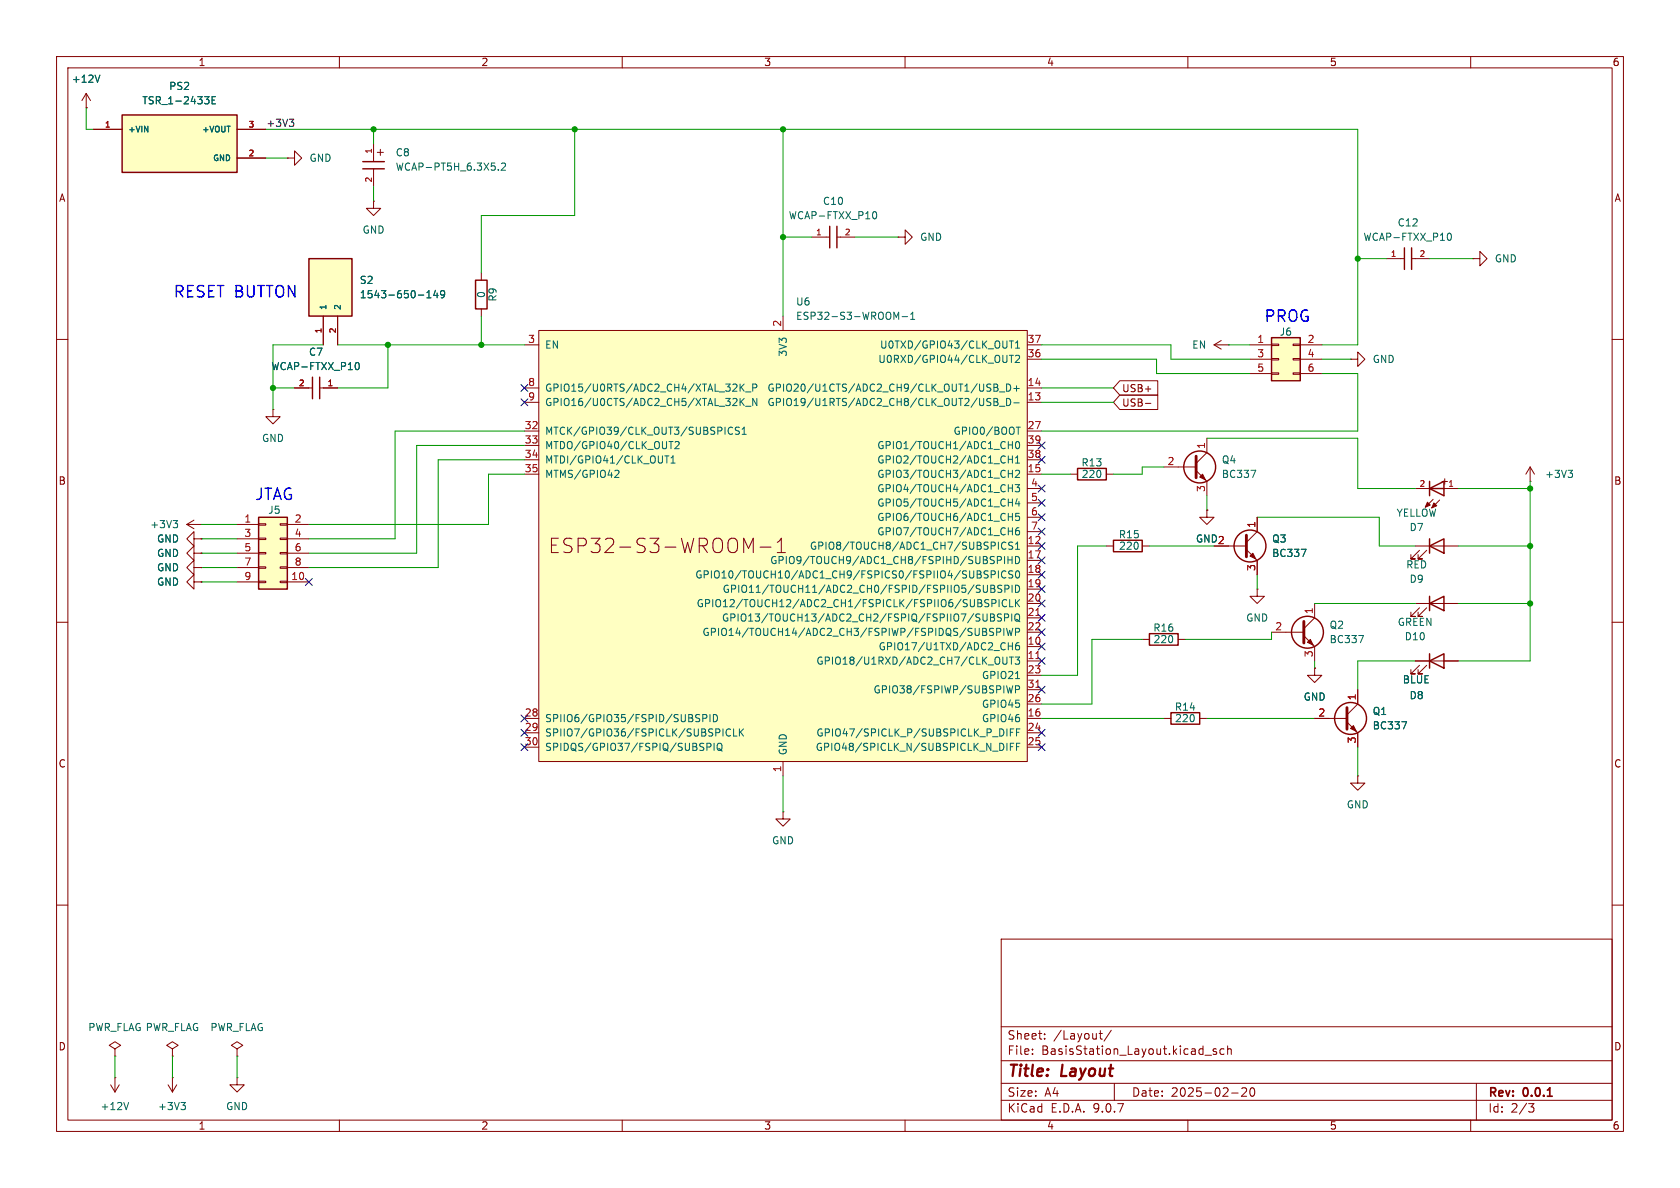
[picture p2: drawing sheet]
<svg xmlns="http://www.w3.org/2000/svg" width="297mm" height="210mm" viewBox="0 0 297 210" stroke-linecap="round" stroke-linejoin="round" font-family="sans-serif">
<g fill="none" stroke="#840000" stroke-width=".18">
<path d="M10 10h277v190h-277zM12 12h273v186h-273zM60 10v2M110 10v2M160 10v2M210 10v2M260 10v2M10 60h2M285 60h2M10 110h2M285 110h2M10 160h2"/>
<path d="M177 166h108v32h-108zM285 160h2M60 198v2M110 198v2M160 198v2M177 194.5h108M177 191.5h108M177 187.5h108M177 181.5h108M182.5 186.3v.1M182.5 185.5v.1M184.7 183.6v.1"/>
<path d="M184.7 182.8v.1M194.3 182.7h.6M194.5 182.2v1.3l.4 .2M196.5 182.1l-1.3 2M197 191.5v3M210 198v2M213 186.5h1.2M215 185.5l-.3-.1-.2 .2v.2l.5 .2v.3h-.5M216.4 185.5l-.4-.1-.3 .3v.4l.1 .2h.6M217 185.5l.2-.1 .4 .1 .1 .9M217 184.9v1.5M217.7 193.2h1.2"/>
<path d="M219.5 192.4l.6-.1 .2 .1 .1 .3-.9 1.1h.9M221.1 192.4l.2-.1a.81 .81 0 0 1 .6 .6 .81 .81 0 0 1-.3 .8l-.1 .1a.81 .81 0 0 1-.4-1.4zM260 198v2M261 191.5v6.5M270.2 195.1h1l-.5 .6 .4 .1 .1 .5-.3 .3h-.4"/>
</g>
<path d="M273.6 193.8h.8" fill="none" stroke="#840000" stroke-width=".3"/>
<path d="M224.8 59.7h5.1v7.6h-5.1z" fill="#ffffc2"/>
<g fill="none" stroke="#840000" stroke-width=".25">
<path d="M64.1 29.8h3.8M64.1 28.6h3.8M146.7 40v3.8M148 40v3.8M224.8 59.7h5.1v7.6h-5.1zM248.3 43.8v3.8M249.6 43.8v3.8M55.2 66.7v3.8M56.5 66.7v3.8M190.5 82.8h5.1v2h-5.1zM203.2 112h5.1v2h-5.1zM207 126h5.1v2h-5.1z"/>
<circle cx="221" cy="96.5" r="2.82"/>
<circle cx="231.1" cy="111.8" r="2.82"/>
</g>
<g fill="none" stroke="#840000" stroke-width=".18">
<path d="M66 35.6v1.2h1.3l-1.3 1.3-1.2-1.3h1.2M66 35.6h.1M66 25.4v3.2M66 29.8v3.2M143.5 41.9h3.2M148 41.9h3.1M158.7 41.9h1.3v-1.3l1.3 1.3-1.3 1.3v-1.3M158.7 41.9h.1M245.1 45.7h3.2M249.6 45.7h3.1M260.3 45.7h1.3v-1.2l1.3 1.2-1.3 1.3v-1.3M260.3 45.7h.1"/>
<path d="M48.3 72.4v1.3h1.2l-1.2 1.2-1.3-1.2h1.3M48.3 72.4h.1M52.1 68.6h3.1M56.5 68.6h3.2M214.6 61h2.6M214.6 61l1.3 .7M215.9 60.2l-1.3 .8M217.2 61h.1M221 61h3.8M221 63.5h3.8M221 66h3.8M224.8 60.8h1.3v.3h-1.3z"/>
<path d="M224.8 63.4h1.3v.2h-1.3zM224.8 65.9h1.3v.3h-1.3zM228.6 60.8h1.3v.3h-1.3zM228.6 63.4h1.3v.2h-1.3zM228.6 65.9h1.3v.3h-1.3zM229.9 61h3.8M229.9 63.5h3.8M229.9 66h3.8M238.8 63.5h1.2v-1.3l1.3 1.3-1.3 1.3v-1.3M238.8 63.5h.1M33 92.7l1.3 .8M33 92.7h2.6"/>
<path d="M34.3 91.9l-1.3 .8M35.6 92.7h.1M189.2 83.8h1.3M195.6 83.8h1.2M214.6 96.5h5.7M220.3 97.2l1.9 1.9v2.5M222.2 91.4v2.6l-1.9 1.9M34.3 100.3v-1.2l-1.3 1.2 1.3 1.3v-1.3h1.3M34.3 102.9v-1.3l-1.3 1.3 1.3 1.2v-1.2h1.3M35.6 100.3h.1M35.6 102.9h.1M201.9 113h1.3"/>
<path d="M208.3 113h1.2M222.2 104.1v1.3h1.3l-1.3 1.3-1.2-1.3h1.2M222.2 104.1h.1M224.8 111.8h5.7M230.5 112.4l1.9 1.9v2.5M232.4 118.1v1.3h1.3l-1.3 1.3-1.3-1.3h1.3M232.4 118.1h.1M232.4 106.7v2.5l-1.9 1.9M205.7 127h1.3M212.1 127h1.3M138.4 143.5v1.3h1.3l-1.3 1.3-1.2-1.3h1.2M138.4 143.5h.1"/>
<path d="M19.6 191.8l.7 1.2M20.3 190.5h.1M20.3 190.5v2.5M21.1 191.8l-.8 1.2M30.5 185.4l1-.6-1-.6-1 .6 1 .6v1.3M30.5 186.7h.1"/>
</g>
<path d="M220.3 94.6v3.8M230.5 109.9v3.8" fill="none" stroke="#840000" stroke-width=".51"/>
<g fill="#840000" stroke="#840000" stroke-width=".18">
<path d="M231.1 113.5l.5-.5 .6 1z"/>
<path d="M221 98.3l.5-.5 .5 1z"/>
</g>
<path d="M88.1 30v.1M88.6 28.9l.5-.1 .3 .4-.8 .9h.8M154.4 37.5l.2-.1a.68 .68 0 0 1 .4 .6 .68 .68 0 0 1-.4 .7l-.2-.1M256 41.3l.2-.1a.68 .68 0 0 1 .4 .7 .68 .68 0 0 1-.4 .6l-.2-.1M62.9 64.2l.2-.1a.68 .68 0 0 1 .4 .6 .68 .68 0 0 1-.4 .6l-.2-.1M30.6 92h.8l-.4 .5M31.2 92.5l.2 .2v.3l-.2 .3M230 97.1h.9l-.6 1.3M240.2 112.3h.8l-.5 1.3M22.7 194.9l-.4 1.3" fill="none" stroke="#006464" stroke-width=".18"/>
<path d="M95.2 58.4h86.4v76.2h-86.4z" fill="#ffffc2"/>
<g fill="none" stroke="#840000" stroke-width=".18">
<path d="M85.1 48.3v1.2M85.1 54.6v1.3M95.2 58.4h86.4v76.2h-86.4zM138.4 55.9v2.5M92.7 61h2.5M92.7 68.6h2.5M92.7 71.1h2.5M92.7 76.2h2.5M92.7 78.7h2.5M181.6 61h2.5M181.6 68.6h2.5M181.6 71.1h2.5"/>
<path d="M181.6 76.2h2.5M181.6 78.7h2.5M181.6 63.5h2.5M92.7 81.3h2.5M92.7 83.8h2.5M132.3 97l.9-1.9v2.6M134.4 96.7h1.9M137.4 97.7h1.5M137.4 95.9l.7-.8v2.6M181.6 81.3h2.5M181.6 83.8h2.5M181.6 86.4h2.5"/>
<path d="M181.6 88.9h2.5M181.6 91.4h2.5M181.6 94h2.5M181.6 96.5h2.5M181.6 99.1h2.5M195.6 96.5h1.2M201.9 96.5h1.3M213.4 90.2v1.2h1.2l-1.2 1.3-1.3-1.3h1.3M213.4 90.2h.1M181.6 101.6h2.5M181.6 104.1h2.5M181.6 106.7h2.5"/>
<path d="M181.6 109.2h2.5M181.6 111.8h2.5M181.6 114.3h2.5M181.6 116.8h2.5M181.6 119.4h2.5M92.7 127h2.5M92.7 129.5h2.5M92.7 132.1h2.5M138.4 134.6v2.6M181.6 127h2.5M181.6 129.5h2.5M181.6 132.1h2.5"/>
<path d="M181.6 121.9h2.5M181.6 124.5h2.5"/>
</g>
<g fill="none" stroke="#006464" stroke-width=".18">
<path d="M158.5 56.1l.4-.9v1.3M159.5 56h1M161 56.5h.7M161 55.6l.4-.4v1.3M118.3 78h.7M118.6 78v1.3M119.3 78.2l.5-.2 .3 .4-.8 .9h.8M129.5 75.6a.6 .6 0 0 0-.8 .5 .6 .6 0 0 0 .6 .7l.2-.1M130.7 75.6l-.5-.1-.1 .1v.4l.5 .2 .1 .3-.2 .3-.5-.1M130.8 67.9v1.3M130.8 70.4v1.3M131 68.4l.6 .8"/>
<path d="M131 71l.6 .7M131.2 76.8h.7M131.2 75.9l.4-.4v1.3M131.6 67.9l-.8 .7M131.6 70.4l-.8 .8M131.8 69.3h1M131.8 71.8h1M133.1 68.6l.6-.1 .1-.2-.1-.3-.6-.1v1.3M133.8 70.4v1.3l-.7-1.3v1.3M175 70.4l.2 .1M175.1 71.2v.4M175.7 67.9h.4l.3 .2-.3 .4 .3 .1v.3l-.2 .3h-.5z"/>
<path d="M175.7 70.4h.4l.3 .3-.3 .3 .3 .2v.3l-.2 .2h-.5zM175.7 68.5h.4M175.7 71h.4M176.7 69.3h1M176.7 71.8h1M178 67.9a.64 .64 0 0 1 .7 .6 .64 .64 0 0 1-.7 .7zM178 70.4a.64 .64 0 0 1 .7 .7 .64 .64 0 0 1-.7 .6zM178.3 78.7h.7M178.4 60.3h.8M178.4 62.8h.8M178.8 60.3v1.2M178.8 62.8v1.3"/>
<path d="M179 78v1.3M179.2 68.7h1M179.2 71.2h1M179.5 61.5h.8M179.5 60.6l.4-.3v1.2M179.5 62.9l.5-.1 .3 .4-.8 .9h.8M179.6 75.5h.8M179.7 68.2v1M179.7 78.1l.1-.1a.68 .68 0 0 1 .5 .7 .68 .68 0 0 1-.5 .6 .84 .84 0 0 1-.1-1.2zM180 75.5v1.3M108.9 83.1l.4 .1 .1 .3-.8 .9h.8M117.5 80.6h.8"/>
<path d="M117.9 80.6v1.3M118.6 81.9h.7M118.6 81l.4-.4v1.3M176.3 99h.6l.1-.2v-.3l-.7-.1v1.2M177.6 98.4v1.2M177.8 96a.6 .6 0 0 0-.8 .4 .6 .6 0 0 0 .6 .7l.2-.1M178.2 98.4v1.2M178.2 99h.7M178.3 80.6v1.3M178.3 81.2h.7M178.3 83.7h.7M178.3 86.3h.7"/>
<path d="M178.3 88.8h.7M178.3 91.4h.7M178.3 93.9h.7M178.9 98.4v1.2M179 80.6v1.3M179 83.1v1.3M179 85.7v1.2M179 88.2v1.3M179 90.7v1.3M179 93.3v1.3M179 95.9l-.4-.1-.2 .2v.3l.5 .3 .1 .3-.2 .2-.5-.1M179.5 85.7h.8l-.5 .5 .4 .1v.5l-.2 .1-.5-.1"/>
<path d="M179.5 98.4a.64 .64 0 0 1 .8 .6 .64 .64 0 0 1-.8 .6zM179.5 81.9h.8M179.5 83.3l.5-.2 .3 .4-.8 .9h.8M179.5 81l.4-.4v1.3M179.5 96.2l.4-.4v1.3M179.5 97.1h.8M179.8 88.1l-.3 1h.8M180.1 93.3l-.3 .1a.86 .86 0 0 0 0 1.2l.4-.2 .1-.4-.3-.2h-.4l-.1 .2M180.1 88.6v.9M180.2 90.7h-.6l-.1 .7 .2-.2 .4 .1 .2 .2-.1 .4-.2 .1-.5-.1M174.1 106.4l.7 .5-.2 .4-.5-.1M174.5 108.5v1.1l-.2 .2"/>
<path d="M174.6 103.4v1.1l-.2 .2h-.3M174.7 101l-.5-.1-.2 .1v.4l.6 .2 .1 .3-.3 .3-.4-.1M174.8 106.1l-.5-.1-.2 .2M175.1 108.5h.4l.3 .3-.3 .3 .3 .2v.3l-.2 .2h-.5zM175.1 109.1h.4M175.2 103.4h.4l.2 .3-.2 .4 .2 .1 .1 .3-.2 .2h-.5zM175.2 104.1h.4M175.2 101.6l.6-.1 .2-.2-.1-.3-.7-.1v1.3M175.4 106.7l.6-.1 .1-.2-.1-.3-.6-.1v1.3M175.7 111.1h-.5l-.2 .1v.4l.5 .2 .2 .3-.3 .2h-.5M176.2 111.7h.6l.1-.2v-.3l-.7-.1v1.2M176.5 100.9v1.3"/>
<path d="M176.6 106v1.3M177 108.6l-.4-.1-.2 .2v.3l.5 .3 .1 .3-.2 .2-.5-.1M177.1 103.5l-.5-.1-.2 .2v.3l.6 .3 .1 .3-.2 .2h-.5M177.3 116.1v1.1l.2 .2h.4l.1-.2v-1.1M177.5 111.1v1.2M177.6 109.2l.6-.1 .1-.1v-.3l-.7-.2v1.3M177.7 104.1h.6l.1-.2-.1-.3-.6-.2v1.3M177.8 101a.6 .6 0 0 0-.8 .5 .6 .6 0 0 0 .6 .7l.2-.1M178 106.1a.6 .6 0 0 0-.9 .4 .6 .6 0 0 0 .6 .8l.3-.2M178 111.1l.3 1.2 .2-.9 .2 .9 .3-1.2M178.3 113.6v1.3M178.3 114.2h.7"/>
<path d="M178.4 116.1h.8M178.5 106v1.3h.6M178.8 116.1v1.3M178.9 108.5v1.3M178.9 103.4v1.3M179 113.6v1.3M179 101l-.4-.1-.2 .1v.4l.5 .2 .1 .3-.2 .3-.5-.1M179.5 116.1h.8l-.5 .5 .4 .2v.5l-.2 .1-.5-.1M179.5 103.4a.64 .64 0 0 1 .8 .7 .64 .64 0 0 1-.8 .6zM179.5 111.7h.6l.2-.2-.1-.3-.7-.1v1.2M179.5 106v1.3M179.5 120h.8"/>
<path d="M179.6 108.6l.1-.1a.43 .43 0 0 1 .6 .5v.4a.42 .42 0 0 1-.5 .4 .42 .42 0 0 1-.4-.4v-.4zM179.6 109.5l.7 .4M179.7 101l.1-.1a.68 .68 0 0 1 .5 .6 .68 .68 0 0 1-.5 .7 .84 .84 0 0 1-.1-1.2zM179.7 106.5l.6 .8M180.1 113.6l-.3 .1a.86 .86 0 0 0 0 1.2l.4-.1 .1-.5-.3-.2-.4 .1-.1 .1M180.3 106l-.8 .7M123.2 126.9l.4 .1 .1 .3-.2 .3h-.3M123.2 126.3l.5 .1M124.2 127l.7-.1 .1-.2-.1-.3-.7-.1v1.3M125 132.1l.6-.1 .1-.2-.1-.3-.6-.1v1.3M125.5 126.3v1.3M126.1 126.3a.64 .64 0 0 1 .8 .6 .64 .64 0 0 1-.8 .7z"/>
<path d="M126.2 131.4v1.3M126.8 131.6l.3-.2a.43 .43 0 0 1 .5 .4v.4a.42 .42 0 0 1-.4 .5 .42 .42 0 0 1-.4-.5zM127 132.4l.7 .4M127.8 128.8v1.3M129.1 129a.6 .6 0 0 0-.8 .4 .6 .6 0 0 0 .6 .7l.2-.1M129.7 128.8v1.3h.6M130.7 128.8v1.3M130.9 129.4l.5 .7M131.4 128.8l-.7 .8M178 128.8v1.3M178 131.4v1.3M178.6 129.5h.4"/>
<path d="M178.6 132h.4M179 121.2l-.3 1.3-.2-.9-.2 .9M179.2 128.8h-.6v1.3M179.2 131.4h-.6v1.3M179.5 121.9l.6-.1 .2-.1-.1-.3-.7-.2v1.3M179.7 129.5h.4M179.7 132h.4M180.3 128.8h-.6v1.3M180.3 131.4h-.6v1.3"/>
</g>
<path d="M183.1 108.8h.7M183.1 116.4h.7M183.1 121.5h.7" fill="none" stroke="#a90000" stroke-width=".18"/>
<path d="M84.1 49.5h2v5.1h-2zM196.8 95.5h5.1v2h-5.1z" fill="none" stroke="#840000" stroke-width=".25"/>
<path d="M54.6 45.7h7.6v10.2h-7.6z" fill="#ffffc2"/>
<g fill="none" stroke="#840000" stroke-width=".25">
<path d="M54.6 45.7h7.6v10.2h-7.6z"/>
<circle cx="212.1" cy="82.5" r="2.82"/>
<circle cx="238.8" cy="127" r="2.82"/>
</g>
<g fill="none" stroke="#840000" stroke-width=".18">
<path d="M15.2 19.1h.1M15.2 16.5l-.7 1.3M15.2 16.5l.8 1.3M15.2 16.5v2.6M50.8 27.9h1.3v-1.2l1.2 1.2-1.2 1.3v-1.3M50.8 27.9h.1M57.1 55.9v5.1M59.7 55.9v5.1M213.4 77.5v2.5l-1.9 1.9M205.7 82.6h5.8M211.5 83.2l1.9 1.9v2.5M232.4 127h5.7"/>
<path d="M238.1 127.6l1.9 1.9v2.6M240 137.2v1.2h1.3l-1.3 1.3-1.2-1.3h1.2M240 137.2h.1M240 121.9v2.6l-1.9 1.9"/>
</g>
<path d="M17.7 13.3l-.5 1.2M75.5 52.6h.7M75.5 51.7l.3-.3v1.2M77 51.3l-.3 .9h.8M77.3 51.8v.8M78.6 51.9l-.2 .3-.4-.1-.1-.2 .1-.5h.4l.1 .1a.84 .84 0 0 1-.3 1.1h-.2M221.2 83.1h.8l-.5 1.3M247.8 127.6h.9l-.6 1.2" fill="none" stroke="#006464" stroke-width=".18"/>
<path d="M211.5 80.6v3.9M238.1 125.1v3.8" fill="none" stroke="#840000" stroke-width=".51"/>
<g fill="#840000" stroke="#840000" stroke-width=".18">
<path d="M238.8 128.8l.5-.5 .5 1z"/>
<path d="M212.1 84.3l.5-.5 .5 1z"/>
</g>
<path d="M21.6 20.3h20.3v10.2h-20.3z" fill="#ffffc2"/>
<path d="M21.6 20.3h20.3v10.2h-20.3z" fill="none" stroke="#840000" stroke-width=".25"/>
<g fill="none" stroke="#840000" stroke-width=".18">
<path d="M16.5 22.9h5.1M41.9 22.9h5.1M41.9 27.9h5.1M34.3 97.8v-1.3l-1.3 1.3 1.3 1.3v-1.3h1.3M34.3 95.3v-1.3l-1.3 1.3 1.3 1.2v-1.2h1.3M35.6 97.8h.1M35.6 95.3h.1M20.3 185.4l1-.6-1-.6-1 .6 1 .6v1.3M20.3 186.7h.1M29.7 191.8l.8 1.2M30.5 190.5h.1M30.5 190.5v2.5"/>
<path d="M31.2 191.8l-.7 1.2"/>
</g>
<path d="M36.2 17.1h.8l-.5 .5M36.7 17.6l.3 .2v.3l-.3 .3M37.5 17.7h.4M38.1 17.1h-.6v1.3h.6M32 194.9h.8l-.4 .5M32.5 195.4l.3 .2v.3l-.3 .3" fill="none" stroke="#006464" stroke-width=".18"/>
<path d="M45.7 91.4h5.1v12.7h-5.1z" fill="#ffffc2"/>
<path d="M45.7 91.4h5.1v12.7h-5.1zM252.7 96.5l2.6-1.2v2.5zM252.7 85.1v2.5M252.7 95.3v2.5M252.7 86.4h2.6v1.2zM255.3 85.1l-2.6 1.3M252.7 116.8l2.6-1.2v2.5zM252.7 106.7l2.6-1.3v2.6zM252.7 105.4v2.6M252.7 115.6v2.5" fill="none" stroke="#840000" stroke-width=".25"/>
<g fill="none" stroke="#840000" stroke-width=".18">
<path d="M15.2 19.1h.1M16.5 22.9h5.1M41.9 22.9h5.1M41.9 27.9h5.1M57.1 55.9v5.1M59.7 55.9v5.1M52.1 68.6h2.5M57.1 68.6h2.6M198 69.8h6.7v2.6h-6.7l-1.2-1.3zM198 67.3h6.7v2.6h-6.7l-1.2-1.3zM202.5 71.3h1M35.6 97.8h.1"/>
<path d="M35.6 95.3h.1M41.9 92.7h3.8M41.9 95.3h3.8M41.9 97.8h3.8M45.7 92.6h1.3v.2h-1.3zM45.7 95.1h1.3v.3h-1.3zM45.7 97.7h1.3v.2h-1.3zM49.5 92.6h1.3v.2h-1.3zM49.5 95.1h1.3v.3h-1.3zM49.5 97.7h1.3v.2h-1.3zM50.8 92.7h3.8M50.8 95.3h3.8"/>
<path d="M50.8 97.8h3.8M213.4 90.2h.1M214.6 96.5h2.6M222.2 91.4v2.6M222.2 99.1v2.5M250.2 96.5h7.6M250.2 86.4h2.5M251 97.3l-1.6 1.5h.8h-.8v-.8M252.2 97.3l-1.5 1.5h.8h-.8v-.8M253.4 88.3l-1.4 1.4M254.5 88.4l-1.4 1.4M255.3 86.4h2.5"/>
<path d="M270.5 85.1h.1M270.5 82.6l-.8 1.2M270.5 82.6l.8 1.2M270.5 82.6v2.5M35.6 100.3h.1M35.6 102.9h.1M41.9 100.3h3.8M41.9 102.9h3.8M45.7 100.2h1.3v.3h-1.3zM45.7 102.7h1.3v.3h-1.3zM49.5 100.2h1.3v.3h-1.3zM49.5 102.7h1.3v.3h-1.3z"/>
<path d="M50.8 100.3h3.8M50.8 102.9h3.8M232.4 118.1h.1M250.2 116.8h7.6M250.2 106.7h7.6M251 117.6l-1.6 1.5h.8h-.8v-.7M251 107.4l-1.6 1.6h.8h-.8v-.8M252.2 117.6l-1.5 1.5h.8h-.8v-.7M252.2 107.4l-1.5 1.6h.8h-.8v-.8M232.4 127h2.5M240 121.9v2.6M240 129.5v2.6"/>
<path d="M41.9 185.4l1-.6-1-.6-1 .6 1 .6v1.3M41.9 186.7h.1M41.9 190.5v1.3h1.3l-1.3 1.2-1.3-1.2h1.3M41.9 190.5h.1"/>
</g>
<g fill="#840000" stroke="#840000" stroke-width=".18">
<path d="M253.5 88.9l.5 .5-.9 .4z"/>
<path d="M252.3 88.8l.6 .5-.9 .4z"/>
</g>
<g fill="none" stroke="#006464" stroke-width=".18">
<path d="M17.7 13.3l-.5 1.2M36.2 17.1h.8l-.5 .5M36.7 17.6l.3 .2v.3l-.3 .3M37.5 17.7h.4M38.1 17.1h-.6v1.3h.6M75.5 52.6h.7M75.5 51.7l.3-.3v1.2M77 51.3l-.3 .9h.8M77.3 51.8v.8M78.6 51.9l-.2 .3-.4-.1-.1-.2 .1-.5h.4l.1 .1a.84 .84 0 0 1-.3 1.1h-.2M62.9 64.2l.2-.1a.68 .68 0 0 1 .4 .6 .68 .68 0 0 1-.4 .6l-.2-.1M230 97.1h.9l-.6 1.3"/>
<path d="M277.2 83.1h.8l-.4 .5M277.8 83.6l.2 .3v.3l-.2 .2M247.8 127.6h.9l-.6 1.2"/>
</g>
<path d="M51.1 21.1h.8l-.4 .5M51.7 21.6l.2 .2v.3l-.2 .2" fill="none" stroke="#0f0f0f" stroke-width=".18"/>
<g fill="none" stroke="#009600" stroke-width=".18">
<path d="M15.2 19.1v3.8h1.3M47 22.9h193v38.1h-6.3M47 27.9h3.8M66 22.9v2.5M66 33v2.6M101.6 22.9v15.2h-16.5v10.2M138.4 22.9v33M85.1 55.9v5.1M138.4 41.9h5.1M151.1 41.9h7.6M240 45.7h5.1M252.7 45.7h7.6"/>
<path d="M48.3 68.6h3.8M57.1 61h-8.8v11.4M59.7 61h33M68.6 61v7.6h-8.9M92.7 76.2h-22.9v19.1h-15.2M92.7 78.7h-19v19.1h-19.1M184.1 61h22.9v2.5h14M184.1 63.5h20.4v2.5h16.5M184.1 71.1h12.7M184.1 68.6h12.7M213.4 77.5h26.6v8.9h10.2M217.2 61h3.8"/>
<path d="M233.7 66h6.3v10.2h-55.9M233.7 63.5h5.1M35.6 95.3h6.3M35.6 97.8h6.3M35.6 92.7h6.3M92.7 83.8h-6.3v8.9h-31.8M92.7 81.3h-15.2v19h-22.9M184.1 83.8h5.1M195.6 96.5h-5.1v22.9h-6.4M203.2 96.5h11.4M205.7 82.6h-3.8v1.2h-5.1M213.4 87.6v2.6"/>
<path d="M222.2 91.4h21.6v5.1h6.4M257.8 96.5h12.7M257.8 86.4h12.7M270.5 85.1v31.7h-12.7M35.6 100.3h6.3M35.6 102.9h6.3M201.9 113h-8.9v11.5h-8.9M222.2 101.6v2.5M224.8 111.8v1.2h-15.3M232.4 116.8v1.3M232.4 106.7h17.8M250.2 116.8h-10.2v5.1"/>
<path d="M257.8 106.7h12.7M138.4 137.2v6.3M184.1 127h21.6M213.4 127h19M240 132.1v5.1M20.3 186.7v3.8M30.5 186.7v3.8M41.9 186.7v3.8"/>
</g>
<g fill="none" stroke="#000084" stroke-width=".18">
<path d="M92.1 70.5l1.2 1.2M92.1 68l1.2 1.2M93.3 70.5l-1.2 1.2M93.3 68l-1.2 1.2M183.5 78.1l1.3 1.2M184.8 78.1l-1.3 1.2M183.5 98.5l1.3 1.2M183.5 90.8l1.3 1.2M183.5 80.7l1.3 1.2M183.5 93.4l1.3 1.2M183.5 95.9l1.3 1.2M183.5 85.8l1.3 1.2"/>
<path d="M183.5 88.3l1.3 1.2M184.8 98.5l-1.3 1.2M184.8 90.8l-1.3 1.2M184.8 80.7l-1.3 1.2M184.8 93.4l-1.3 1.2M184.8 95.9l-1.3 1.2M184.8 85.8l-1.3 1.2M184.8 88.3l-1.3 1.2M54 102.3l1.2 1.2M55.2 102.3l-1.2 1.2M183.5 101l1.3 1.2M183.5 116.2l1.3 1.2"/>
<path d="M183.5 103.5l1.3 1.2M183.5 113.7l1.3 1.2M183.5 108.6l1.3 1.2M183.5 111.2l1.3 1.2M183.5 106.1l1.3 1.2M184.8 101l-1.3 1.2M184.8 116.2l-1.3 1.2M184.8 103.5l-1.3 1.2M184.8 113.7l-1.3 1.2M184.8 108.6l-1.3 1.2M184.8 111.2l-1.3 1.2M184.8 106.1l-1.3 1.2"/>
<path d="M92.1 126.4l1.2 1.2M92.1 131.5l1.2 1.2M92.1 128.9l1.2 1.2M93.3 126.4l-1.2 1.2M93.3 131.5l-1.2 1.2M93.3 128.9l-1.2 1.2M183.5 131.5l1.3 1.2M183.5 128.9l1.3 1.2M183.5 121.3l1.3 1.2M184.8 131.5l-1.3 1.2M184.8 128.9l-1.3 1.2M184.8 121.3l-1.3 1.2"/>
</g>
<g fill="#009600" stroke="#009600" stroke-width=".18">
<circle cx="48.3" cy="68.6" r=".46"/>
<circle cx="66" cy="22.9" r=".46"/>
<circle cx="138.4" cy="41.9" r=".46"/>
<circle cx="138.4" cy="22.9" r=".46"/>
<circle cx="85.1" cy="61" r=".46"/>
<circle cx="68.6" cy="61" r=".46"/>
<circle cx="101.6" cy="22.9" r=".46"/>
<circle cx="240" cy="45.7" r=".46"/>
<circle cx="270.5" cy="96.5" r=".46"/>
<circle cx="270.5" cy="106.7" r=".46"/>
<circle cx="270.5" cy="86.4" r=".46"/>
</g>
<text font-size="3.5" fill="#840000" x="96.9" y="98">ESP32-S3-WROOM-1</text>
<g font-size="2.8" fill="#00f">
<text x="30.5" y="52.9">RESET BUTTON</text>
<text x="223.4" y="57.3">PROG</text>
<text x="45" y="88.8">JTAG</text>
</g>
<g font-size="2.8" fill="#840000">
<text x="178" y="190.9">Title:</text>
<text x="187.7" y="190.9">Layout</text>
</g>
<g font-size="2.1" fill="#840000">
<text x="178" y="184">Sheet:</text>
<text x="186.2" y="184">/Layout/</text>
<text x="178" y="186.7">File:</text>
<text x="184.1" y="186.7">BasisStation_Layout.kicad_sch</text>
<text x="178" y="196.9">KiCad</text>
<text x="178" y="194.1">Size:</text>
<text x="184.7" y="194.1">A4</text>
<text x="185.7" y="196.9">E.D.A.</text>
<text x="193.3" y="196.9">9.0.7</text>
<text x="200" y="194.1">Date:</text>
<text x="207" y="194.1">2025-02-20</text>
<text x="263" y="194.3">Rev:</text>
<text x="263" y="196.9">Id:</text>
<text x="267.1" y="196.9">2/3</text>
<text x="269.4" y="194.3">0.0.1</text>
</g>
<text font-size="2" fill="#840000" x="68.1" y="27.9" transform="rotate(-90 68.1 27.9)">+</text>
<g font-size="1.8" fill="#840000">
<text x="35" y="11.9">1</text>
<text x="85" y="11.9">2</text>
<text x="135" y="11.9">3</text>
<text x="185" y="11.9">4</text>
<text x="235" y="11.9">5</text>
<text x="285" y="11.9">6</text>
<text x="10.3" y="35.9">A</text>
<text x="285.3" y="35.9">A</text>
<text x="198.3" y="69.5">USB+</text>
<text x="198.3" y="72.1">USB-</text>
<text x="10.3" y="85.9">B</text>
<text x="254.5" y="85.9">+</text>
<text x="285.3" y="85.9">B</text>
<text x="10.3" y="135.9">C</text>
<text x="285.3" y="135.9">C</text>
<text x="10.3" y="185.9">D</text>
<text x="285.3" y="185.9">D</text>
<text x="35" y="199.9">1</text>
<text x="85" y="199.9">2</text>
<text x="135" y="199.9">3</text>
<text x="185" y="199.9">4</text>
<text x="235" y="199.9">5</text>
<text x="285" y="199.9">6</text>
</g>
<g font-size="1.8" fill="#006464">
<text x="12.6" y="14.8">+12V</text>
<text x="29.8" y="16.1">PS2</text>
<text x="25.1" y="18.6">TSR_1-2433E</text>
<text x="54.6" y="28.8">GND</text>
<text x="69.9" y="27.8">C8</text>
<text x="69.9" y="30.4">WCAP-PT5H_6.3X5.2</text>
<text x="64" y="41.5">GND</text>
<text x="139.3" y="39">WCAP-FTXX_P10</text>
<text x="145.4" y="36.4">C10</text>
<text x="247" y="40.2">C12</text>
<text x="162.6" y="42.8">GND</text>
<text x="240.9" y="42.8">WCAP-FTXX_P10</text>
<text x="264.2" y="46.6">GND</text>
<text x="63.5" y="50.4">S2</text>
<text x="63.5" y="52.9">1543-650-149</text>
<text x="86" y="52.8" transform="rotate(-90 86 52.8)">0</text>
<text x="88" y="53.4" transform="rotate(-90 88 53.4)">R9</text>
<text x="140.6" y="54.2">U6</text>
<text x="140.6" y="56.7">ESP32-S3-WROOM-1</text>
<text x="226.1" y="59.5">J6</text>
<text x="47.9" y="65.6">WCAP-FTXX_P10</text>
<text x="54.5" y="63.1">C7</text>
<text x="96.3" y="61.8">EN</text>
<text x="139.3" y="63.1" transform="rotate(-90 139.3 63.1)">3V3</text>
<text x="155.2" y="64.4">U0RXD/GPIO44/CLK_OUT2</text>
<text x="155.5" y="61.8">U0TXD/GPIO43/CLK_OUT1</text>
<text x="210.7" y="61.8">EN</text>
<text x="242.6" y="64.4">GND</text>
<text x="96.3" y="69.4">GPIO15/U0RTS/ADC2_CH4/XTAL_32K_P</text>
<text x="96.3" y="72">GPIO16/U0CTS/ADC2_CH5/XTAL_32K_N</text>
<text x="135.6" y="69.4">GPIO20/U1CTS/ADC2_CH9/CLK_OUT1/USB_D+</text>
<text x="135.6" y="72">GPIO19/U1RTS/ADC2_CH8/CLK_OUT2/USB_D-</text>
<text x="96.3" y="77.1">MTCK/GPIO39/CLK_OUT3/SUBSPICS1</text>
<text x="168.5" y="77.1">GPIO0/BOOT</text>
<text x="46.2" y="78.3">GND</text>
<text x="96.3" y="79.6">MTDO/GPIO40/CLK_OUT2</text>
<text x="96.3" y="82.1">MTDI/GPIO41/CLK_OUT1</text>
<text x="155" y="79.6">GPIO1/TOUCH1/ADC1_CH0</text>
<text x="155" y="82.1">GPIO2/TOUCH2/ADC1_CH1</text>
<text x="191.1" y="82.7">R13</text>
<text x="215.9" y="82.1">Q4</text>
<text x="96.3" y="84.7">MTMS/GPIO42</text>
<text x="155" y="84.7">GPIO3/TOUCH3/ADC1_CH2</text>
<text x="155" y="87.2">GPIO4/TOUCH4/ADC1_CH3</text>
<text x="155" y="89.8">GPIO5/TOUCH5/ADC1_CH4</text>
<text x="191.1" y="84.7">220</text>
<text x="215.9" y="84.7">BC337</text>
<text x="273.1" y="84.7">+3V3</text>
<text x="26.5" y="93.6">+3V3</text>
<text x="47.3" y="91">J5</text>
<text x="155" y="92.3">GPIO6/TOUCH6/ADC1_CH5</text>
<text x="155" y="94.8">GPIO7/TOUCH7/ADC1_CH6</text>
<text x="197.7" y="95.4">R15</text>
<text x="246.8" y="91.5">YELLOW</text>
<text x="249.1" y="94.1">D7</text>
<text x="27.7" y="101.2">GND</text>
<text x="27.7" y="98.7">GND</text>
<text x="27.7" y="96.1">GND</text>
<text x="136.1" y="99.9">GPIO9/TOUCH9/ADC1_CH8/FSPIHD/SUBSPIHD</text>
<text x="143.1" y="97.4">GPIO8/TOUCH8/ADC1_CH7/SUBSPICS1</text>
<text x="197.7" y="97.4">220</text>
<text x="211.3" y="96.1">GND2</text>
<text x="224.8" y="98.7">BC337</text>
<text x="224.8" y="96.1">Q3</text>
<text x="248.5" y="100.7">RED</text>
<text x="27.7" y="103.7">GND</text>
<text x="122.8" y="102.5">GPIO10/TOUCH10/ADC1_CH9/FSPICS0/FSPIIO4/SUBSPICS0</text>
<text x="123.1" y="107.5">GPIO12/TOUCH12/ADC2_CH1/FSPICLK/FSPIIO6/SUBSPICLK</text>
<text x="127.7" y="105">GPIO11/TOUCH11/ADC2_CH0/FSPID/FSPIIO5/SUBSPID</text>
<text x="249.1" y="103.2">D9</text>
<text x="124.1" y="112.6">GPIO14/TOUCH14/ADC2_CH3/FSPIWP/FSPIDQS/SUBSPIWP</text>
<text x="127.5" y="110.1">GPIO13/TOUCH13/ADC2_CH2/FSPIQ/FSPIIO7/SUBSPIQ</text>
<text x="203.8" y="111.9">R16</text>
<text x="203.8" y="113.9">220</text>
<text x="220.2" y="110.1">GND</text>
<text x="235" y="113.9">BC337</text>
<text x="235" y="111.4">Q2</text>
<text x="247" y="110.8">GREEN</text>
<text x="248.2" y="113.4">D10</text>
<text x="144.2" y="117.7">GPIO18/U1RXD/ADC2_CH7/CLK_OUT3</text>
<text x="155.2" y="115.2">GPIO17/U1TXD/ADC2_CH6</text>
<text x="154.3" y="122.8">GPIO38/FSPIWP/SUBSPIWP</text>
<text x="173.5" y="120.2">GPIO21</text>
<text x="173.5" y="125.3">GPIO45</text>
<text x="207.6" y="125.8">R14</text>
<text x="230.4" y="124.1">GND</text>
<text x="247.9" y="121">BLUE</text>
<text x="249.1" y="123.8">D8</text>
<text x="96.3" y="127.9">SPIIO6/GPIO35/FSPID/SUBSPID</text>
<text x="96.3" y="130.4">SPIIO7/GPIO36/FSPICLK/SUBSPICLK</text>
<text x="144.2" y="130.4">GPIO47/SPICLK_P/SUBSPICLK_P_DIFF</text>
<text x="173.5" y="127.9">GPIO46</text>
<text x="207.6" y="127.9">220</text>
<text x="242.6" y="129.1">BC337</text>
<text x="242.6" y="126.6">Q1</text>
<text x="96.3" y="132.9">SPIDQS/GPIO37/FSPIQ/SUBSPIQ</text>
<text x="139.3" y="133.6" transform="rotate(-90 139.3 133.6)">GND</text>
<text x="144.1" y="132.9">GPIO48/SPICLK_N/SUBSPICLK_N_DIFF</text>
<text x="238" y="143.1">GND</text>
<text x="136.4" y="149.5">GND</text>
<text x="15.5" y="182.5">PWR_FLAG PWR_FLAG</text>
<text x="37.1" y="182.5">PWR_FLAG</text>
<text x="17.7" y="196.4">+12V</text>
<text x="27.8" y="196.4">+3V3</text>
<text x="39.9" y="196.4">GND</text>
</g>
<text font-size="1.8" fill="#0f0f0f" x="47" y="22.5">+3V3</text>
<g font-size="1.8" fill="#a90000">
<text x="138.2" y="57.9" transform="rotate(-90 138.2 57.9)">2</text>
<text x="93.3" y="60.7">3</text>
<text x="181.6" y="60.7">37</text>
<text x="181.6" y="63.2">36</text>
<text x="222.2" y="60.7">1</text>
<text x="222.2" y="63.2">3</text>
<text x="222.2" y="65.8">5</text>
<text x="231.1" y="60.7">2</text>
<text x="231.1" y="63.2">4</text>
<text x="231.1" y="65.8">6</text>
<text x="93.3" y="68.3">8</text>
<text x="93.3" y="70.9">9</text>
<text x="181.6" y="68.3">14</text>
<text x="181.6" y="70.9">13</text>
<text x="92.7" y="75.9">32</text>
<text x="181.6" y="75.9">27</text>
<text x="92.7" y="78.5">33</text>
<text x="92.7" y="81">34</text>
<text x="92.7" y="83.6">35</text>
<text x="181.6" y="78.5">39</text>
<text x="181.6" y="81">38</text>
<text x="181.6" y="83.6">15</text>
<text x="206.3" y="82.3">2</text>
<text x="213.1" y="79.4" transform="rotate(-90 213.1 79.4)">1</text>
<text x="182.2" y="86.1">4</text>
<text x="182.2" y="88.6">5</text>
<text x="213.1" y="87.1" transform="rotate(-90 213.1 87.1)">3</text>
<text x="43.1" y="92.5">1</text>
<text x="43.1" y="95">3</text>
<text x="52" y="92.5">2</text>
<text x="52" y="95">4</text>
<text x="182.2" y="91.2">6</text>
<text x="182.2" y="93.7">7</text>
<text x="222" y="93.4" transform="rotate(-90 222 93.4)">1</text>
<text x="43.1" y="97.5">5</text>
<text x="43.1" y="100.1">7</text>
<text x="52" y="97.5">6</text>
<text x="52" y="100.1">8</text>
<text x="181.6" y="96.3">12</text>
<text x="181.6" y="98.8">17</text>
<text x="181.6" y="101.3">18</text>
<text x="222" y="101" transform="rotate(-90 222 101)">3</text>
<text x="43.1" y="102.6">9</text>
<text x="51.4" y="102.6">10</text>
<text x="181.6" y="103.9">19</text>
<text x="181.6" y="106.4">20</text>
<text x="181.6" y="109">21</text>
<text x="181.6" y="111.5">22</text>
<text x="225.4" y="111.5">2</text>
<text x="232.2" y="108.7" transform="rotate(-90 232.2 108.7)">1</text>
<text x="181.6" y="114">10</text>
<text x="181.6" y="116.6">11</text>
<text x="181.6" y="119.1">23</text>
<text x="232.2" y="116.3" transform="rotate(-90 232.2 116.3)">3</text>
<text x="181.6" y="121.7">31</text>
<text x="181.6" y="124.2">26</text>
<text x="239.8" y="123.9" transform="rotate(-90 239.8 123.9)">1</text>
<text x="92.7" y="126.7">28</text>
<text x="92.7" y="129.3">29</text>
<text x="92.7" y="131.8">30</text>
<text x="181.6" y="126.7">16</text>
<text x="181.6" y="129.3">24</text>
<text x="181.6" y="131.8">25</text>
<text x="233" y="126.7">2</text>
<text x="239.8" y="131.5" transform="rotate(-90 239.8 131.5)">3</text>
<text x="138.2" y="136.6" transform="rotate(-90 138.2 136.6)">1</text>
</g>
<g font-size="1.4" fill="#a90000">
<text x="18.4" y="22.6">1</text>
<text x="43.8" y="22.6">3</text>
<text x="43.8" y="27.7">2</text>
<text x="65.8" y="27.3" transform="rotate(-90 65.8 27.3)">1</text>
<text x="65.8" y="32.4" transform="rotate(-90 65.8 32.4)">2</text>
<text x="144.2" y="41.7">1</text>
<text x="149.2" y="41.7">2</text>
<text x="245.8" y="45.5">1</text>
<text x="250.8" y="45.5">2</text>
<text x="56.9" y="59" transform="rotate(-90 56.9 59)">1</text>
<text x="59.4" y="59" transform="rotate(-90 59.4 59)">2</text>
<text x="52.7" y="68.3">2</text>
<text x="57.8" y="68.3">1</text>
<text x="250.8" y="86.1">2</text>
<text x="255.9" y="86.1">1</text>
</g>
<g font-size="1.4" fill="#006464">
<text x="22.6" y="23.6">+VIN</text>
<text x="35.6" y="23.6">+VOUT</text>
<text x="37.5" y="28.7">GND</text>
<text x="57.9" y="54.9" transform="rotate(-90 57.9 54.9)">1</text>
<text x="60.4" y="54.9" transform="rotate(-90 60.4 54.9)">2</text>
</g>
</svg>
